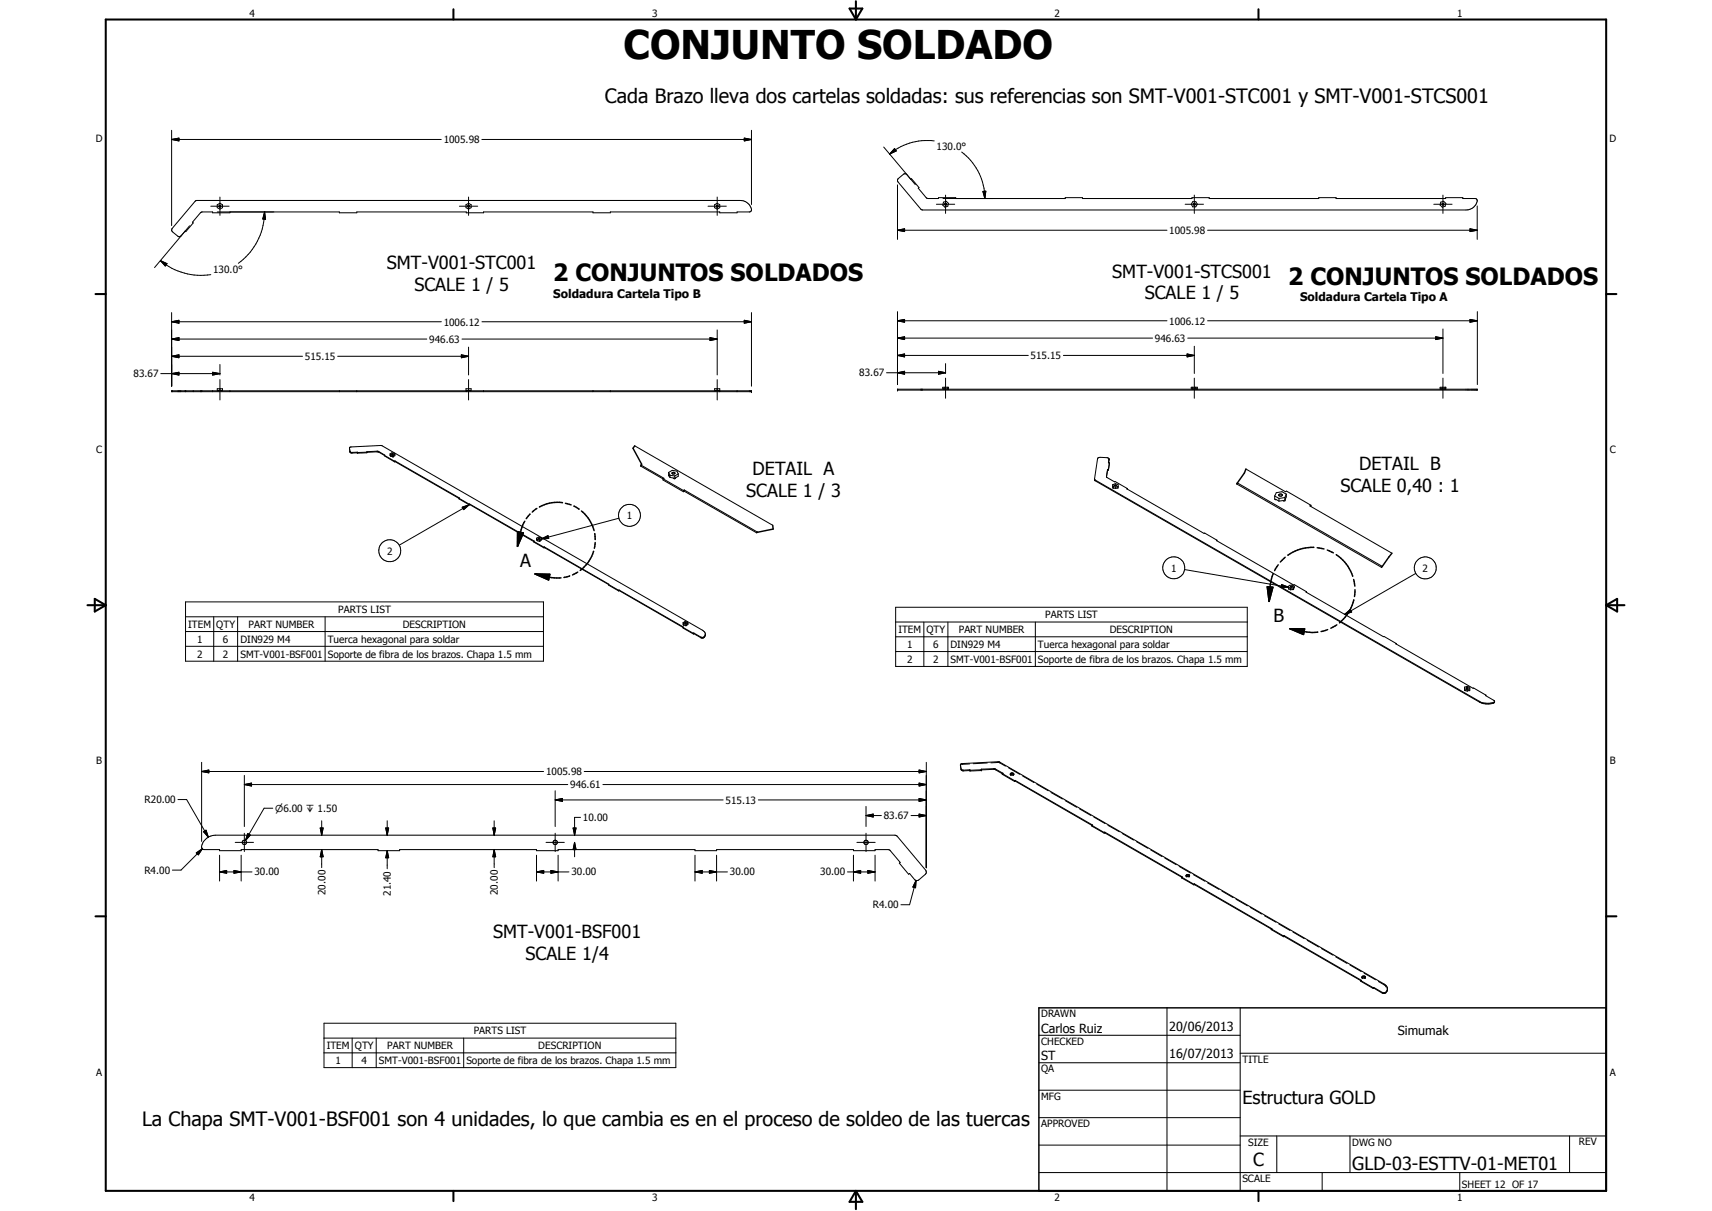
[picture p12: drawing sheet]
<svg xmlns="http://www.w3.org/2000/svg" width="594mm" height="420mm" viewBox="0 0 594 420" stroke-linecap="round" stroke-linejoin="round" font-family="sans-serif">
<g fill="none" stroke="#000" stroke-width=".35">
<path d="M59.6 48.4l2.5-.5v1zM59.6 45.2v33.1M59.6 48.4h93.5M167.2 48.4h93.6M258.3 47.9l2.5 .5-2.5 .5zM260.8 45.2v25.8M306.7 51l10.9 13.1M310.4 51.6l.6 .8-2.3 1.1zM324.2 48.9a20.1 20.1 0 0 0-15.5 4.6M333.7 52.7a20.2 20.2 0 0 1 8.1 16.2M65.8 78.4l-12.2 14.4M73.1 71.5h6.4"/>
<path d="M75.4 73.5h.8M75.4 71l.9-.5 .9 .5v1.1l-.9 .5-.9-.5zM76.2 71.2l.4 .2-.2 .5-.4-.3zM76.3 68.4v6.3M76.4 73.5h41.4v.3h6v-.3h38v.3h6v-.3h38v.3h6v-.3h38v.3h6v-.3h4.4l.4-.2a2.77 2.77 0 0 0-1.9-3.3l-1.8-.4h-188.8l-8.4 9.7-.1 .8 2.3 2 .7-.1 1.7-1.8 .2 .2 2.5-3.1-.2-.2 3-3.5 10 .2v-.3M91.8 73.5l.4 2.6-1-.1zM91.8 73.5a22.2 22.2 0 0 1-9.1 17.9M159.4 71.5h6.4M161.7 71l.9-.5 .9 .5v1.1l-.9 .5-.9-.5zM162.6 68.4v6.3M245.7 71.5h6.3M248 71l.9-.5 .9 .5v1.1l-.9 .5-.9-.5z"/>
<path d="M248.7 71.2h.3a.35 .35 0 0 1 .1 .6 .35 .35 0 0 1-.5 0 .35 .35 0 0 1 .1-.6zM248.9 68.4v6.3M311.4 79.9l2.5-.5v.9zM311.4 64.1v19M311.4 79.9h93.6M324.9 70.9h6.4M327.2 68.9h.8M327.4 70.1l1-.3 .7 .8-.2 .9-1 .4-.8-.7zM328.1 67.7v6.3M328.2 68.9h41.4v-.3h6v.3h38v-.3h6v.3h38v-.3h6v.3h38v-.3h6v.3h4.4a1.13 1.13 0 0 1 .3 1.8 3.9 3.9 0 0 1-3.6 2.2h-188.6l-.6-.3-7.9-9.5-.2-.7 2.1-1.9 .6-.3 .4 .2 1.6 1.8 .2-.2 2.6 3.1-.3 .2 3 3.5 10-.2v.3M341.1 66.4l1-.1-.3 2.6zM411.3 70.9h6.3"/>
<path d="M413.9 70h1l.6 .9-.6 .9h-1l-.5-.9zM414.2 70.6l.5 .1-.1 .5-.4-.1zM414.4 67.7v6.3M419.1 79.9h93.5M497.5 70.9h6.4M499.9 70.1l1.1-.3 .7 .8-.2 .9-1 .4-.8-.7zM500.5 70.7l.3-.2 .2 .4a.33 .33 0 0 1-.4 .2 .33 .33 0 0 1-.1-.4zM500.7 67.7v6.3M510.1 79.4l2.5 .5-2.5 .4zM512.6 71.5v11.6M55.7 90.4l2.2 1.1-.5 .8zM55.7 90.4a22.3 22.3 0 0 0 17.4 4.9"/>
<path d="M59.6 117.6l2.5-.5v1.1zM59.6 111.6l2.5-.5v1zM59.6 108.5v25.5M59.6 117.6h88.5M59.6 111.6h93.6M160.3 117.6h88.6M167.3 111.6h93.5M246.4 117.1l2.5 .5-2.5 .6zM248.9 114.5v15.6M258.3 111.1l2.5 .5-2.5 .5zM260.8 108.5v25.5M311.4 117.3l2.5-.5v1z"/>
<path d="M311.4 111.3l2.5-.5v1zM311.4 108.1v25.3M311.4 117.3h88.6M311.4 111.3h93.6M412.2 117.3h88.5M419.1 111.3h93.5M498.2 116.8l2.5 .5-2.5 .5zM500.7 114.1v15.5M510.1 110.8l2.5 .5-2.5 .5zM512.6 108.1v25.3M55.8 129.6h20.5M59.6 129.6l2.5-.4v.9z"/>
<path d="M59.6 123.6l2.5-.5v1zM59.6 135.6h201.2v.3h-201.2zM59.6 123.6h45.4M64.3 135.6v.3M64.5 135.6v.3M67 135.6v.3M73.8 129.2l2.5 .4-2.5 .5zM73.8 135.6v.3M75.4 135.6v-.7h1.8v.7M75.6 135.6h1.4M75.7 135.5v.1M76.3 126.4v3.7"/>
<path d="M76.3 131.7v7.1M76.9 135.5v.1M79.8 135.6v.3M117.2 123.6h45.4M117.8 135.6v.3M123.8 135.6v.3M160.1 123.1l2.5 .5-2.5 .5zM161.7 135.6v-.7h1.8v.7M161.8 135.6v.3M161.9 135.6h1.4M162 135.5v.1M162.6 120.4v9.7"/>
<path d="M162.6 131.7v7.1M163.2 135.5v.1M167.8 135.6v.3M205.8 135.6v.3M211.8 135.6v.3M248 135.6v-.7h1.8v1M248.2 135.6h1.4M248.3 135.5v.1M248.9 131.7v7.1M249.5 135.5v.1M255.8 135.6v.3M307.6 129.3h20.5"/>
<path d="M311.4 129.3l2.5-.5v1zM311.4 123.3l2.5-.5v1zM311.4 135h201.2v.3h-201.2zM311.4 123.3h45.4M325.7 128.8l2.4 .5-2.4 .5zM327.3 134.9v.1M327.6 134.9v.1M327.7 135l-.6-.1v-.5h2v.6M327.9 134.4v.6M328.1 134.9l1 .1M328.1 126.2v3.4M328.1 131.2v7"/>
<path d="M328.8 134.9v.1M328.9 134.4v.5M329 134.9v.1M369 123.3h45.4M411.9 122.8l2.5 .5-2.5 .5zM413.8 135l-.4-.1v-.5h2.1v.6M413.9 134.4v.6M414.1 135h1.3M414.4 120.1v9.5M414.4 131.2v7M414.9 134.4v.5M415 134.9v.1"/>
<path d="M499.9 134.9v.1M500.1 134.9v.1M500.3 135l-.6-.1v-.5h2v.6M500.5 134.4v.6M500.7 134.9l.9 .1M500.7 131.2v7M501.3 134.9v.1M501.5 134.4v.6M121.3 155.5l.1 1.1M121.4 156.8l-.1-1.4 .2-.3 11-.5 111.2 64.1 .8 .6 .3 .7M121.4 156.6l.8 .4M121.4 156.6v.2"/>
<path d="M121.4 156.8l.8 .4M122.2 157v.2M124 157.1l-1.8 .1M127.3 156.9v.2l-3.3 .1v-.3l-1.8 .1M127.3 156.9l-3.3 .1M130.8 156.5l.6 .1M130.8 156.8h.6M130.8 156.5v.3M130.8 156.5l-3.5 .2v.2M130.8 156.8l-3.5 .1M131.4 156.6v.2M131.4 156.6l2 1.4"/>
<path d="M131.4 156.8l2 1.2M133.4 158l3.5 2M133.4 158l3.5 2.2M135.4 157.5l.2 .8M135.4 157.5l.6-.4 .8 .1 .2 .5M135.4 157.5l.2 .4M135.6 158.3l.8 .2M135.6 157.9v.4M135.6 157.9l.8 .2M135.9 157.5l.4-.1 .1 .2-.3 .1zM136.4 158.1v.4M137 157.7v.4l-.6 .4"/>
<path d="M137 157.7l-.6 .4M137.1 159.9l22.4 12.9-.2 .3 3.5 2M137.1 159.9l-.2 .1M137.1 159.9v.2M220.3 154.7l47.8 27.5M384.8 159.3l-.2 1.3h.4M136.9 160v.2M137.1 160.1l25.7 14.8M137.1 160.1l-.2 .1M160.4 176l2.4-.9-1.9 1.7zM162.8 174.9v.2M162.8 175.1l-24.2 14"/>
<path d="M163 174.9l22.4 12.8-.2 .1M163 175l22.2 12.9M163 174.9h-.2M163 175l-.2 .1M163 174.9v.1M214.8 179.8l-26.9 7.2M222.3 161.7l14.8 8.5M222.5 161.4l7.9 4.5-.3 .2v.4l7 4.1M232 163.9l.1 1.2M232 163.9l1.2-.7 1.7 .2 .5 1M232 163.9l.5 1M232.1 165.1l.4 .6"/>
<path d="M232.2 165l-.1 .1M232.5 165.7l1.6 .4M232.5 164.9v.8M232.5 164.9l1.6 .2M233.2 164.2v.1M233.2 164l.7-.1 .3 .3-.8 .3zM234.1 165.1v1M235.4 164.4v.8l-1.3 .9M235.4 164.4l-1.3 .7M237.1 170.2v.4M237.4 170.4l25.1 14.4M237.4 170l25.5 14.7"/>
<path d="M237.4 170.4l-.3 .2M237.4 170v.4M237.4 170l-.3 .2M379.8 166.4l.2 .1M380 166.5v.3M380 166.8l133.4 76.8M380 166.5l133.4 76.8M384 165.5l7.2 4M384.3 162.9l-.3 2.6M384.3 163.1l-.3 2.4M384.3 163.1h.3M384.3 162.9h.3v.2"/>
<path d="M384.3 162.9v.2M384.7 160.6l.1-1.4-.3-.3-2.8-.2-.8 .3-1.1 7.2 .2 .6M385 160.6l-.4 2.5M385 160.6v.2M386.2 168.1v1M386.2 168.1l.8-.3 1 .3v.6M386.2 168.1v.6M386.2 168.7v.6l.9 .2M386.2 168.7l.9 .3M387.1 169v.5M388 168.7v.6l-.9 .2M388 168.7l-.9 .3"/>
<path d="M391.2 169.5l-.2 .1 26.8 15.5 .2-.1 4.3 2.4M391.2 169.5v.2M429.1 167.9l50.3 28.9M429.4 167.6l50.3 28.9M432.3 162.7l13.8 7.9 .3-.2 8.5 4.9M442.3 172.1v1.1l1.5 .7M442.3 172.1l1.5 .8M443.8 171.6a.71 .71 0 0 1 1.2 .3 .69 .69 0 0 1-.7 .2 .69 .69 0 0 1-.5-.5zM443.8 172.9v1M445.8 173.8l-2 .1M445.8 172.6v1.2M445.8 172.6l-2 .3"/>
<path d="M446.4 171.4v1l-.6 1.4M446.4 171.4l-1.5-.8-2 .3-.6 1.2M446.4 171.4l-.6 1.2M454.9 175.3l-.4 .2 28.5 16.4M454.9 175.3v.5M185.2 187.8l3.6 2.1M185.2 187.8v.2l3.6 2.1M186.2 186.7l.2 .9M186.2 186.7l.6-.3 .9 .1 .2 .5M186.2 186.7l.2 .5M186.4 187.6l.8 .2M186.4 187.2v.4"/>
<path d="M186.4 187.2l.8 .1M186.9 186.7l.4 .2-.3 .1zM187.2 187.3v.5M187.3 186.9h.1M187.9 187l2.3-1.2 .2 1zM187.9 187v.4l-.7 .4M187.9 187l-.7 .3M188.8 189.9v.2M188.9 190l25.8 14.8M188.9 189.8l22.4 12.9-.1 .3 3.5 2M188.9 189.8l-.1 .1M188.9 190l-.1 .1"/>
<path d="M188.9 189.8v.2M411 197.6l36.1 6.1M422.3 187.4l-.2 .1 31.3 17.8M422.3 187.4v.2M491.3 198.9l-24.7 14.2M64.4 208.8h124.2v20.6h-124.2zM64.4 214h124.2M64.4 219.1h124.2M74.2 214v15.4M82.5 214v15.4M112.8 214v15.4M214.7 204.8v.2"/>
<path d="M214.8 204.9l22.3 12.8M214.8 204.7l22.4 12.9-.1 .1M214.8 204.7l-.1 .1M214.8 204.9l-.1 .1M214.8 204.7v.2M237.1 217.7l3.5 2.1M237.1 216l.2 .9M237.1 217.7v.2l3.5 2.1M237.1 216l.6-.4 .8 .2 .2 .5M237.1 216l.2 .5M237.3 216.9l.8 .2M237.3 216.5v.4"/>
<path d="M237.3 216.5l.8 .1M237.6 216.1l.6 .1-.5 .1zM238.1 216.6v.5M238.2 216.2h.1M238.7 216.3v.4l-.6 .4M238.7 216.3l-.6 .3M240.6 219.8v.2M240.7 219.6l2.5 1.5M240.7 219.8l2.5 1.5M240.7 219.6v.2M240.7 219.6l-.1 .2M240.7 219.8l-.1 .2"/>
<path d="M310.8 210.7h122v20.5h-122zM310.8 215.8h122M320.6 215.8v15.4M328.9 215.8v15.4M359.3 215.8v15.4M444.7 202.8l2.4 .9-2.5 .1zM447.1 203.7v.6l.7 .3M447.1 203.7l.7 .4M447.8 203.5l.4-.1 .2 .2-.4 .2zM447.8 204.1v.5M448.8 204.6h-1M448.8 204v.6"/>
<path d="M448.8 204l-1 .1M449.1 203.4l-.3 1.2M449.1 203.4l-.7-.4-1 .1-.3 .6M449.1 203.4l-.3 .6M453.4 205.3l-.2 .1 31.3 17.9M453.4 205.3v.2M466.6 213.1l1.9-1.6 .5 .8zM64.4 224.2h124.2M243.2 221.1v.2M244.3 221l-1.1 .1M244.3 221.2l-1.1 .1M244.3 221v.2"/>
<path d="M244.7 220.3l-.4 .7M244.8 220l-.5 1.2M244.8 220v.2M310.8 220.9h122M310.8 226.1h122M484.5 223.3l-.2 .1 31.3 17.8M484.5 223.3v.2M508.2 238.4l.9-.3 .9 .3v1.2l-.9 .2M508.2 238.4v1M508.2 238.4v.6M508.2 239v.6l.9 .2M508.2 239l.9 .3"/>
<path d="M508.8 238.6l.7 .1-.5 .2zM509.1 239.3v.5M510 239l-.9 .3M513.4 243.6a6.5 6.5 0 0 0 4.8 .4M513.4 243.3v.3M513.4 243.3a6.5 6.5 0 0 0 4.8 .4M515.6 241.2l-.2 .1 3.2 1.9v.5l-.4 .3M515.6 241.2v.2M518.2 243.7v.3M518.6 243.4l-.4 .3M61.8 277.4h3l7.5 13M70 267.7l2.5-.5v.9z"/>
<path d="M70 267.7h118.6M70 264.5v27.4M84.8 272.2l2.5-.5v1zM84.8 269v17.8M84.8 272.2h112.2M192.7 277.5l2.5-.5v1zM192.7 274.4v12.4M192.7 277.5h58.2M202.7 267.7h118.7M209.2 272.2h112.2M263.1 277.5h58.3M300.5 279.8v7"/>
<path d="M318.9 277l2.5 .5-2.5 .5zM318.9 271.7l2.5 .5-2.5 .5zM318.9 267.2l2.5 .5-2.5 .4zM321.4 264.5v36.6M333.3 265.6l.2-.6 .3-.1 13-.6 133.5 77.1a1.63 1.63 0 0 1 1.2 1.9 1.63 1.63 0 0 1-1.7 1.3l-3.1-1.8M333.3 265.4l.2 1.4 .3 .3h2.7M333.3 265.6l.2 1.4 .3 .3h2.7M333.3 265.5v.1M333.4 265.4l-.1 .1M333.4 265.3v.1M336.5 265l-2.8 .2M336.5 267.1l.1 .2"/>
<path d="M336.5 267.3l.1 .2M336.5 267.1v.2M336.6 267.3v.2M340.5 266.9l4.6-.2 2.9 1.6M340.5 267.1h.1M340.5 266.9l.1 .2M340.5 267.1l.1 .1M340.5 266.9v.2M340.6 267.1l4.5-.1 2.7 1.4M340.6 267.1l-4 .2M340.6 267.1v.2l-4 .2M342.6 264.7l-4.9 .3"/>
<path d="M346.5 264.5l-2.6 .2M346.7 264.6h.1M346.8 264.6l2.1 1.2M347.8 268.4l4.2 2.4M347.8 268.4l.1 .1M347.8 268.6l4.2 2.5M347.8 268.4v.2M347.9 268.6h-.1M347.9 268.5h.1M348 268.3l-.2 .1M348 268.3v.2M348 268.5l-.1 .1"/>
<path d="M349.9 266.4l4 2.2M350.6 268.6l1.1-.1a.56 .56 0 0 1-.5 .4 .56 .56 0 0 1-.6-.3zM351.7 268.6l.1 .1M351.8 268.7a.54 .54 0 0 0-.7-.6 .54 .54 0 0 0-.2 .9M351.8 268.7l-.3 .3M352 270.8v.3M352.2 270.8l26.9 15.5M352.2 271l31 17.8M352.2 270.8h-.2M352.2 271l-.2 .1M352.2 270.8v.2M354.9 269.2l3.9 2.3"/>
<path d="M359.8 272.1l4 2.3M364.7 275l4 2.2M369.6 277.8l4 2.3M68.1 295.9l2.1-1.4-1.4 2.1zM70.2 294.5l-7.4 7.4h-3M70.6 288.5l.9-.5 .8 2.4zM70.9 291.6l1.8-1.4 2.1-.4h235.8l.7 .3 9.9 11.8 .2 .9-2.6 2.5-1.1 .1-2.1-2.3-.3 .2-3.2-3.8 .3-.3-3.6-4.2-.6-.2h-4.5v.3h-7.5v-.3h-47.5v.3h-7.5v-.3h-47.5v.3h-7.5v-.3h-47.5v.3h-7.5v-.3h-47.5v.3h-7.5v-.3h-5.5a1.33 1.33 0 0 1-.3-2.3zM76.2 296.7v9M81.6 292.3h6.4M83.7 296.7v9M84.8 289.1v6.3M86 289.2l.9 .5-1.7 1.9z"/>
<path d="M94.7 280.4h-3.1l-6.4 11.2M111.1 287.3h1l-.5 2.5zM111.6 294.8l.5 2.5h-1zM111.6 284.8v5M111.6 294.8v6.2M133.9 287.3h1l-.5 2.5zM134.4 295.1l.5 2.5h-1zM134.4 284.8v5M134.4 295.1v6.3M171 287.3h1l-.5 2.5zM171.5 294.8l.5 2.5h-1zM171.5 284.8v5"/>
<path d="M171.5 294.8v6.2M186.2 296.7v9M189.5 292.3h6.3M192.7 289.1v6.3M193.7 296.7v9M198.9 287.3h1l-.5 2.5zM199.4 292.3l.5 2.5h-1zM199.4 292.3v5M199.4 292.3l.5 2.5M199.4 292.3l-.5 2.5M201.5 283.6h-2.1v6.2M241.2 296.7v9"/>
<path d="M248.7 296.7v9M296.2 296.7v9M297.3 292.3h6.4M300.5 283l2.5-.6v1.1zM300.5 289.1v6.3M300.5 283h5.4M303.7 296.7v9M316.1 283h5.3M318.9 282.4l2.5 .6-2.5 .5zM374.6 280.6l3.9 2.3M378.9 286.4l.2 .1M378.9 286.4v.2"/>
<path d="M378.9 286.6l4.3 2.5M379.1 286.3l-.2 .1M379.1 286.5l-.2 .1M379.1 286.3v.2M379.6 283.5l3.9 2.2M383.2 288.8v.3M383.4 288.7l26.8 15.5M383.4 289l30.9 17.8M383.4 288.7l-.2 .1M383.4 289l-.2 .1M383.4 288.7v.3M384.5 286.3l3.9 2.3"/>
<path d="M389.4 289.2l4 2.3M394.4 292l3.9 2.3M399.3 294.9l3.9 2.3M404.2 297.7l4 2.3M76.2 302.5l2.4-.5v1zM76.2 302.5h11.3M81.2 302l2.5 .5-2.5 .5zM186.2 302.5l2.5-.5v1zM186.2 302.5h11.2M191.2 302l2.5 .5-2.5 .5zM241.2 302.5l2.5-.5v1zM241.2 302.5h11.2"/>
<path d="M246.2 302l2.5 .5-2.5 .5zM294.1 302.5h9.6M296.2 302.5l2.5-.5v1zM301.2 302l2.5 .5-2.5 .5zM317.9 305.5l-.2 2.5-.9-.2zM317.9 305.5l-2.3 8.4h-3M409.2 300.6l3.9 2.3M410 304.3l.1 .1M410 304.3v.3M410 304.6l4.3 2.4M410.1 304.5l-.1 .1M410.2 304.4v.1"/>
<path d="M410.2 304.2l-.2 .1M410.2 304.5h.1M410.2 304.2v.3M411.6 303.8a.72 .72 0 0 0 1.2 0M411.6 303.8h1.1M411.6 303.8v.2M411.9 304.3l-.3-.6 .3-.3 .8 .2 .1 .4-.3 .3M412.7 303.8l.1 .2M414.1 303.4l4 2.3M414.3 306.8v.2M414.5 306.7l26.8 15.5M414.5 306.9l26.6 15.4"/>
<path d="M414.5 306.7l-.2 .1M414.5 306.9l-.2 .1M414.5 306.7v.2M419.1 306.3l3.9 2.3M424 309.2l3.9 2.2M428.9 312l4 2.3M433.9 314.8l3.9 2.3M438.8 317.7l4 2.3M441.1 322.3l4.3 2.4M441.1 322.3l.1 .1M441.1 322.3v.2M441.1 322.5l4.3 2.5"/>
<path d="M441.2 322.5h-.1M441.3 322.4v.1M441.3 322.5h.1M441.3 322.2l-.2 .1M441.3 322.2v.3M443.7 320.5l4 2.3M445.4 324.7v.3M445.6 324.6l26.8 15.5M445.6 324.9l26.7 15.4M445.6 324.6l-.2 .1M445.6 324.9l-.2 .1M445.6 324.6v.3"/>
<path d="M448.7 323.4l3.9 2.3M453.6 326.3l4 2.2M458.5 329.1l4 2.3M463.5 332l3.9 2.3M468.5 334.8l3.9 2.3M472.6 339l.5 .3 .6-.2M472.6 339.1l.4-.2 .8 .2M473.4 337.7l3.9 2.2M473.7 339.1v-.4l-.8-.1-.3 .3 .1 .5 .2 .1M473.8 339.1v.1M473.8 339.2l-.3 .3M473.8 339v.2"/>
<path d="M112.4 355h122.1v15.4h-122.1zM360.5 359.2h69.9M405 349.7v63.5M430.4 349.7v63.5M472.3 340.3h.1M472.3 340.3l4.2 2.4M472.3 340.3v.2M472.3 340.5l4.2 2.4M472.3 340.5h.1M472.4 340.4h.1M472.4 340.1l-.1 .2M472.4 340.1v.3"/>
<path d="M476.5 342.7v.2M476.7 342.6l2.9 1.7a1.25 1.25 0 0 0 1.8-1.1M476.7 342.6v.2M476.7 342.6l-.2 .1M476.7 342.8l-.2 .1M478.3 340.5l2.6 1.6M481.3 342.6l.1 .4M112.4 360.2h122.1M112.4 365.3h122.1M122.2 360.2v10.2M130.5 360.2v10.2M160.9 360.2v10.2"/>
<path d="M360.5 368.7h69.9M360.5 378.2h69.9M430.4 365.4h127M360.5 387.8h69.9M360.5 397.3h69.9M430.4 394.1h127M443.1 394.1v12.7M468.5 394.1v12.7M544.7 394.1v12.7M360.5 406.8h196.9M458.8 406.8v6.4M506.6 406.8v6.4"/>
<circle cx="162.6" cy="71.6" r=".33"/>
<circle cx="328.1" cy="70.8" r=".33"/>
<circle cx="218.4" cy="178.8" r="3.8"/>
<circle cx="387.1" cy="168.5" r=".28"/>
<circle cx="135.2" cy="191.1" r="3.8"/>
<circle cx="407.3" cy="197" r="3.8"/>
<circle cx="494.6" cy="197" r="3.8"/>
<circle cx="84.8" cy="292.3" r=".76"/>
<circle cx="192.7" cy="292.3" r=".76"/>
<circle cx="300.5" cy="292.3" r=".75"/>
</g>
<g fill="#000">
<circle cx="260.8" cy="135.9" r=".18"/>
<circle cx="260.8" cy="135.6" r=".18"/>
<circle cx="311.4" cy="135" r=".18"/>
<circle cx="311.4" cy="135.3" r=".18"/>
<circle cx="237.1" cy="216.6" r=".18"/>
<circle cx="340.6" cy="267.1" r=".18"/>
<circle cx="480.9" cy="342.1" r=".18"/>
</g>
<g fill="none" stroke="#000" stroke-width=".51">
<path d="M220.3 154.7l-.6 .8 3 5.6-.4 .6M183.9 178.4l-1.3 1.6M186.3 176.4l-1.6 1.3M195.2 174.4a12.5 12.5 0 0 0-8 1.5M196.2 174.6l2 .6M199.1 175.6l1.8 1.1M201.8 177.3a12.8 12.8 0 0 1 4.4 6.8M432.3 162.7l-.5 1.4-2.7 3.8M179.6 184.5l2 .4-2 4.7zM182.1 180.8l-1.3 3-1.2 5.8M185.7 199.1l5.1 .2-.4 1.9zM185.7 199.1l5.7 1.3 3.3 .1"/>
<path d="M197.7 199.8l-2 .6M200.5 198.5l-1.8 1M206 191.3a13.1 13.1 0 0 1-4.7 6.6M206.4 185.1l.1 2.1M206.5 188.2l-.3 2M268.1 182.2l.2 1.4-5.8 1.2M441.8 199.1l-1 3.6-.4 6M443.6 196l-1.3 2M446 193.3l-1.7 1.7M447 192.6h-.1M455.9 189.9a14.9 14.9 0 0 0-8.9 2.7M457.1 190l2.3 .5"/>
<path d="M460.6 190.8l2.1 1M463.7 192.4a14.5 14.5 0 0 1 5.7 7.5M469.4 199.9h.1M483 191.9l-3.6 4.9M439.8 203.6l1.9 .2-1.3 4.9zM447.6 218.1l5.1 .1-.4 1.9zM447.6 218.1a29.6 29.6 0 0 0 8.7 1.3l1-.1M460.7 218.4l-2.3 .7M463.9 216.8l-2.1 1.2M469.7 201l.4 2.4M469.8 208.2a14.5 14.5 0 0 1-5 7.9M470.2 204.6l-.2 2.4"/>
<path d="M360.5 349.7h196.9v63.5h-196.9z"/>
</g>
<g fill="none" stroke="#000" stroke-width=".71">
<path d="M36.7 6.8h520.7v406.4h-520.7zM157.3 3.2v3.6M294.8 3h4.4l-2.2 3.8zM297 .4v6.4M436.7 3.2v3.6M33.1 102h3.6M557.4 102h3.5M30.3 210h6.4M32.9 207.8l3.8 2.2-3.8 2.2zM557.4 210h6.3M557.4 210l3.8-2.2v4.4zM33.1 317.9h3.6"/>
<path d="M557.4 317.9h3.5M157.3 413.2v3.5M297 413.2v6.3M297 413.2l2.2 3.8h-4.4zM436.7 413.2v3.5"/>
</g>
<g fill="#000">
<path d="M59.6 48.4l2.5-.5v1zM258.3 47.9l2.5 .5-2.5 .5zM310.4 51.6l.6 .8-2.3 1.1zM91.8 73.5l.4 2.6-1-.1zM311.4 79.9l2.5-.5v.9zM341.1 66.4l1-.1-.3 2.6zM55.7 90.4l2.2 1.1-.5 .8zM510.1 79.4l2.5 .5-2.5 .4zM59.6 117.6l2.5-.5v1.1zM59.6 111.6l2.5-.5v1zM246.4 117.1l2.5 .5-2.5 .6zM258.3 111.1l2.5 .5-2.5 .5z"/>
<path d="M311.4 117.3l2.5-.5v1zM311.4 111.3l2.5-.5v1zM498.2 116.8l2.5 .5-2.5 .5zM510.1 110.8l2.5 .5-2.5 .5zM59.6 129.6l2.5-.4v.9zM59.6 123.6l2.5-.5v1zM73.8 129.2l2.5 .4-2.5 .5zM160.1 123.1l2.5 .5-2.5 .5zM311.4 129.3l2.5-.5v1zM311.4 123.3l2.5-.5v1zM325.7 128.8l2.4 .5-2.4 .5zM411.9 122.8l2.5 .5-2.5 .5z"/>
<path d="M160.4 176l2.4-.9-1.9 1.7zM179.6 184.5l2 .4-2 4.7zM187.9 187l2.3-1.2 .2 1zM185.7 199.1l5.1 .2-.4 1.9zM439.8 203.6l1.9 .2-1.3 4.9zM444.7 202.8l2.4 .9-2.5 .1zM447.6 218.1l5.1 .1-.4 1.9zM466.6 213.1l1.9-1.6 .5 .8zM70 267.7l2.5-.5v.9zM84.8 272.2l2.5-.5v1zM192.7 277.5l2.5-.5v1zM318.9 277l2.5 .5-2.5 .5z"/>
<path d="M318.9 271.7l2.5 .5-2.5 .5zM318.9 267.2l2.5 .5-2.5 .4zM68.1 295.9l2.1-1.4-1.4 2.1zM70.6 288.5l.9-.5 .8 2.4zM86 289.2l.9 .5-1.7 1.9zM111.1 287.3h1l-.5 2.5zM111.6 294.8l.5 2.5h-1zM133.9 287.3h1l-.5 2.5zM134.4 295.1l.5 2.5h-1zM171 287.3h1l-.5 2.5zM171.5 294.8l.5 2.5h-1zM198.9 287.3h1l-.5 2.5z"/>
<path d="M199.4 292.3l.5 2.5h-1zM300.5 283l2.5-.6v1.1zM318.9 282.4l2.5 .6-2.5 .5zM76.2 302.5l2.4-.5v1zM81.2 302l2.5 .5-2.5 .5zM186.2 302.5l2.5-.5v1zM191.2 302l2.5 .5-2.5 .5zM241.2 302.5l2.5-.5v1zM246.2 302l2.5 .5-2.5 .5zM296.2 302.5l2.5-.5v1zM301.2 302l2.5 .5-2.5 .5zM317.9 305.5l-.2 2.5-.9-.2z"/>
</g>
<text font-size="13.7" x="216.4" y="20.6">CONJUNTO SOLDADO</text>
<g font-size="8.2">
<text x="192" y="97.3">2 CONJUNTOS SOLDADOS</text>
<text x="447" y="98.7">2 CONJUNTOS SOLDADOS</text>
</g>
<g font-size="6.9">
<text x="209.9" y="35.8">Cada Brazo lleva dos cartelas soldadas: sus referencias son SMT-V001-STC001 y SMT-V001-STCS001</text>
<text x="49.3" y="390.8">La Chapa SMT-V001-BSF001 son 4 unidades, lo que cambia es en el proceso de soldeo de las tuercas</text>
</g>
<g font-size="6.3">
<text x="134.3" y="93.3">SMT-V001-STC001</text>
<text x="143.8" y="100.9">SCALE 1 / 5</text>
<text x="386" y="96.3">SMT-V001-STCS001</text>
<text x="397.2" y="103.8">SCALE 1 / 5</text>
<text x="261.1" y="165">DETAIL A</text>
<text x="471.6" y="163.2">DETAIL B</text>
<text x="258.9" y="172.5">SCALE 1 / 3</text>
<text x="465.1" y="170.8">SCALE 0,40 : 1</text>
<text x="180.5" y="196.8">A</text>
<text x="441.9" y="215.9">B</text>
<text x="171.1" y="325.4">SMT-V001-BSF001</text>
<text x="182.3" y="333">SCALE 1/4</text>
<text x="431.1" y="383.1">Estructura GOLD</text>
<text x="434.8" y="404.7">C</text>
<text x="469.2" y="406">GLD-03-ESTTV-01-MET01</text>
</g>
<g font-size="4.4">
<text x="361.3" y="358.4">Carlos Ruiz</text>
<text x="405.7" y="357.7">20/06/2013</text>
<text x="485" y="359.2">Simumak</text>
<text x="361.3" y="367.9">ST</text>
<text x="405.7" y="367.2">16/07/2013</text>
</g>
<g font-size="4.1">
<text x="192" y="103.4">Soldadura Cartela Tipo B</text>
<text x="451.1" y="104.6">Soldadura Cartela Tipo A</text>
</g>
<g font-size="3.5">
<text x="86.6" y="5.8">4</text>
<text x="226.3" y="5.8">3</text>
<text x="365.9" y="5.8">2</text>
<text x="505.6" y="5.8">1</text>
<text x="33.3" y="49.4">D</text>
<text x="154" y="49.7">1005.98</text>
<text x="325" y="51.9">130.0°</text>
<text x="558.5" y="49.4">D</text>
<text x="405.8" y="81.2">1005.98</text>
<text x="73.9" y="94.8">130.0°</text>
<text x="154" y="112.9">1006.12</text>
<text x="405.8" y="112.6">1006.12</text>
<text x="149" y="118.9">946.63</text>
<text x="400.8" y="118.6">946.63</text>
<text x="105.8" y="124.9">515.15</text>
<text x="357.6" y="124.6">515.15</text>
<text x="46.3" y="130.9">83.67</text>
<text x="298.1" y="130.6">83.67</text>
<text x="33.4" y="157.3">C</text>
<text x="558.6" y="157.3">C</text>
<text x="217.5" y="180.1">1</text>
<text x="134.3" y="192.4">2</text>
<text x="406.4" y="198.3">1</text>
<text x="493.6" y="198.4">2</text>
<text x="117.4" y="212.7">PARTS LIST</text>
<text x="362.7" y="214.5">PARTS LIST</text>
<text x="65.3" y="217.8">ITEM</text>
<text x="75" y="217.8">QTY</text>
<text x="86.3" y="217.8">PART NUMBER</text>
<text x="139.8" y="217.8">DESCRIPTION</text>
<text x="311.7" y="219.7">ITEM</text>
<text x="321.5" y="219.7">QTY</text>
<text x="332.7" y="219.7">PART NUMBER</text>
<text x="385.1" y="219.7">DESCRIPTION</text>
<text x="68.4" y="223">1</text>
<text x="77.4" y="223">6</text>
<text x="83.4" y="223">DIN929 M4</text>
<text x="113.7" y="223">Tuerca hexagonal para soldar</text>
<text x="314.7" y="224.8">1</text>
<text x="323.8" y="224.8">6</text>
<text x="329.8" y="224.8">DIN929 M4</text>
<text x="360.2" y="224.8">Tuerca hexagonal para soldar</text>
<text x="68.4" y="228.1">2</text>
<text x="77.4" y="228.1">2</text>
<text x="83.4" y="228.1">SMT-V001-BSF001</text>
<text x="113.7" y="228.2">Soporte de fibra de los brazos. Chapa 1.5 mm</text>
<text x="314.7" y="230">2</text>
<text x="323.8" y="230">2</text>
<text x="329.8" y="230">SMT-V001-BSF001</text>
<text x="360.2" y="230">Soporte de fibra de los brazos. Chapa 1.5 mm</text>
<text x="33.4" y="265.2">B</text>
<text x="189.5" y="268.9">1005.98</text>
<text x="558.6" y="265.2">B</text>
<text x="197.9" y="273.5">946.61</text>
<text x="50.2" y="278.7">R20.00</text>
<text x="251.8" y="278.8">515.13</text>
<text x="202.3" y="284.9">10.00</text>
<text x="306.7" y="284.2">83.67</text>
<text x="50.1" y="303.1">R4.00</text>
<text x="88.3" y="303.7">30.00</text>
<text x="198.3" y="303.7">30.00</text>
<text x="253.3" y="303.7">30.00</text>
<text x="284.6" y="303.7">30.00</text>
<text x="112.9" y="310.6" transform="rotate(-90 112.9 310.6)">20.00</text>
<text x="135.7" y="310.9" transform="rotate(-90 135.7 310.9)">21.40</text>
<text x="172.8" y="310.6" transform="rotate(-90 172.8 310.6)">20.00</text>
<text x="302.9" y="315.2">R4.00</text>
<text x="361.3" y="353">DRAWN</text>
<text x="164.4" y="358.9">PARTS LIST</text>
<text x="113.4" y="364">ITEM</text>
<text x="123.1" y="364">QTY</text>
<text x="134.4" y="364">PART NUMBER</text>
<text x="186.8" y="364">DESCRIPTION</text>
<text x="361.3" y="362.5">CHECKED</text>
<text x="116.4" y="369.1">1</text>
<text x="125.5" y="369.1">4</text>
<text x="131.5" y="369.1">SMT-V001-BSF001</text>
<text x="161.8" y="369.2">Soporte de fibra de los brazos. Chapa 1.5 mm</text>
<text x="431.1" y="368.7">TITLE</text>
<text x="33.4" y="373.2">A</text>
<text x="361.3" y="372.1">QA</text>
<text x="558.6" y="373.2">A</text>
<text x="361.3" y="381.6">MFG</text>
<text x="361.3" y="391.1">APPROVED</text>
<text x="433.1" y="397.5">SIZE</text>
<text x="469.2" y="397.5">DWG NO</text>
<text x="547.9" y="397.4">REV</text>
<text x="431.1" y="410.2">SCALE</text>
<text x="507.3" y="412.3">SHEET 12 OF 17</text>
<text x="86.6" y="416.7">4</text>
<text x="226.3" y="416.7">3</text>
<text x="365.9" y="416.7">2</text>
<text x="505.6" y="416.7">1</text>
</g>
<text font-size="3.3" x="95.5" y="281.7">n6.00 x 1.50</text>
</svg>
